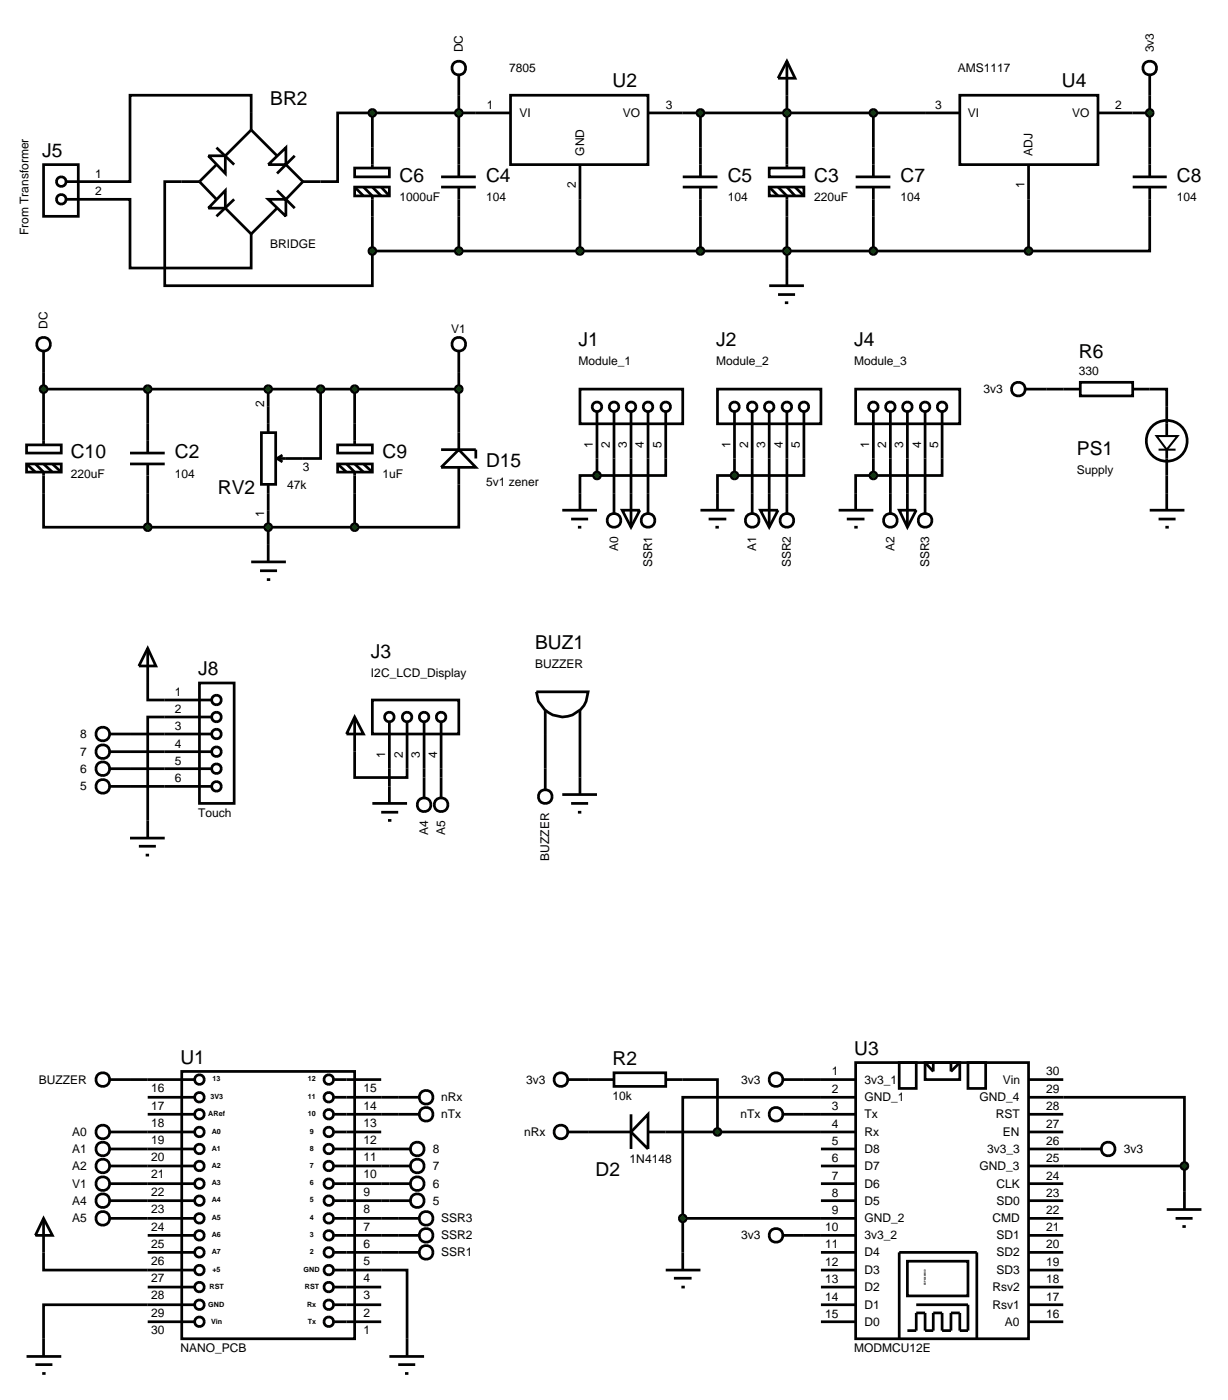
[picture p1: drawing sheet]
<svg xmlns="http://www.w3.org/2000/svg" width="180mm" height="206mm" viewBox="0 0 180 206" stroke-linecap="round" stroke-linejoin="round" font-family="sans-serif">
<g fill="none" stroke="#000" stroke-width=".4">
<path d="M36.9 16.6v-2.6h-17.8v12.7h-2.5M54.7 16.6h-5.1v10.1h-2.5M54.7 16.6h15.2M54.7 16.6v5.1M67.4 14v7.7M100.3 16.6h35.6M102.9 16.6v5.1M115.6 14v7.7M128.3 16.6v5.1M166.4 16.6h2.5M168.9 14v7.7M16.6 29.3h2.5v10.1h17.8v-2.5"/>
<path d="M26.7 26.7h-2.5v15.3h30.5v-5.1M54.7 31.8v5.1M54.7 36.9h96.4M67.4 31.8v5.1M85.2 29.3v7.6M102.9 31.8v5.1M115.6 31.8v7.6M128.3 31.8v5.1M151.1 29.3v7.6M168.9 31.8v5.1h-17.8M6.4 57.2h61M6.4 54.7v7.6"/>
<path d="M21.7 57.2v5.1M39.4 57.2v2.6M47.1 57.2v10.2h-2.6M52.1 57.2v5.1M67.4 54.7v8.9M153.7 57.2h2.5M168.9 57.2h2.5v2.6M6.4 72.5v5h15.3M21.7 77.5h30.4M21.7 72.5v5M39.4 75v5.1M52.1 72.5v5"/>
<path d="M67.4 71.2v6.3h-15.3M87.7 69.9h-2.5v2.6M87.7 67.4v2.5M90.2 67.4v5.1M92.7 67.4v5.1M95.2 67.4v5.1M97.8 67.4v2.5h-10.1M107.9 69.9h-2.5v2.6M107.9 67.4v2.5M110.5 67.4v5.1M113 67.4v5.1M115.6 67.4v5.1"/>
<path d="M118.1 67.4v2.5h-10.2M128.3 69.9h-2.6v2.6M128.3 67.4v2.5M130.8 67.4v5.1M133.3 67.4v5.1M135.9 67.4v5.1M138.4 67.4v2.5h-10.1M171.4 69.9v2.6M19.1 107.9h5.1M19.1 110.5h5.1M19.1 113h5.1M19.1 115.6h5.1"/>
<path d="M21.7 100.4v2.5h2.5M24.2 105.4h-2.5v15.2M52.1 110.5v3.8h7.7v-1.3M57.2 113v2.6M62.3 113v1.3M64.8 113v1.3M78.8 101.7h7.6a3.8 3.8 0 0 1-3.8 3.7 3.8 3.8 0 0 1-3.8-3.7zM80.1 104.4v11.7M82.6 116.8h5.1M83.9 118.1h2.5M84.9 119.4h.5M85.2 104.4v12.4"/>
<path d="M16.1 158.7h12.4M26.7 157.5h25.4v39.3h-25.4zM49.1 158.7h6.9M86.4 158.7h1.3M100.3 158.7h5.1v7.7M115 158.7h10.7M125.7 156.2h25.4v40.6h-25.4zM132.1 156.2h2.5v3.8h-2.5zM135.9 156.2h5.1v2.5h-5.1zM135.9 156.2l1.2 1.3v-1.3M139.7 156.2v1.3l1.3-1.3M142.2 156.2h2.6v3.8h-2.6z"/>
<path d="M151.1 158.7h5.1M6.4 179.1v7.6h22.1M6.4 179.1l1.3 2.5h-2.5zM19.1 168.9h9.4M19.1 179.1h9.4M19.1 166.4h9.4M19.1 171.4h9.4M19.1 174h9.4M19.1 176.5h9.4M21.7 163.8h6.8M21.7 161.3h6.8M49.1 168.9h8.1"/>
<path d="M49.1 179.1h9.4M49.1 163.8h9.4M49.1 161.3h9.4M49.1 166.4h6.9M49.1 171.4h8.1M49.1 174h8.1M49.1 176.5h8.1M86.4 166.4h3.8M97.8 166.4h27.9M100.3 179.1h25.4M100.3 179.1v7.6M118.1 163.8h7.6"/>
<path d="M120.6 168.9h5.1M120.6 171.4h5.1M120.6 174h5.1M120.6 176.5h5.1M125.7 161.3h-25.4v17.8M151.1 161.3h22.9v10.1M151.1 168.9h10.7M151.1 179.1h5.1M151.1 163.8h5.1M151.1 166.4h5.1M151.1 171.4h22.9M151.1 174h5.1"/>
<path d="M151.1 176.5h5.1M171.4 177.8h5.1M172.7 179.1h2.5M174 171.4v6.4M3.9 199.4h5.1M21.7 181.6h6.8M21.7 184.1h6.8M21.7 194.3h6.8M21.7 189.2h6.8M28.5 191.8h-22.1v7.6M49.1 186.7h10.7v12.7M49.1 181.6h9.4"/>
<path d="M49.1 184.1h9.4M49.1 194.3h6.9M49.1 191.8h6.9M49.1 189.2h6.9M57.2 199.4h5.1M97.8 186.7h5.1M99 187.9h2.6M100.1 189.2h.5M115 181.6h10.7M120.6 184.1h5.1M120.6 194.3h5.1M120.6 191.8h5.1"/>
<path d="M120.6 189.2h5.1M120.6 186.7h5.1M132.1 196.8v-12.7h11.4v12.7M133.3 185.4h8.9v5.1h-8.9zM134.6 191.8h7.6v3.8h-1.2v-2.6h-1.3v2.6h-1.3v-2.6h-1.3v2.6h-1.2v-2.6h-1.3v2.6h-1.3M151.1 181.6h5.1M151.1 184.1h5.1M151.1 194.3h5.1M151.1 191.8h5.1M151.1 189.2h5.1M151.1 186.7h5.1M173.7 180.3h.5"/>
<path d="M5.2 200.6h2.5M6.2 201.9h.5M58.5 200.6h2.5M59.5 201.9h.5"/>
<circle cx="80.1" cy="117.1" r="1.01"/>
<circle cx="15.1" cy="158.7" r="1.01"/>
<circle cx="29.3" cy="158.7" r=".7"/>
<circle cx="48.3" cy="158.7" r=".7"/>
<circle cx="114" cy="158.7" r="1.01"/>
<circle cx="29.3" cy="166.4" r=".7"/>
<circle cx="29.3" cy="179.1" r=".7"/>
<circle cx="29.3" cy="171.4" r=".7"/>
<circle cx="29.3" cy="163.8" r=".7"/>
<circle cx="29.3" cy="176.5" r=".7"/>
<circle cx="29.3" cy="168.9" r=".7"/>
<circle cx="29.3" cy="174" r=".7"/>
<circle cx="29.3" cy="161.3" r=".7"/>
<circle cx="48.3" cy="166.4" r=".7"/>
<circle cx="48.3" cy="179.1" r=".7"/>
<circle cx="48.3" cy="163.8" r=".7"/>
<circle cx="48.3" cy="176.5" r=".7"/>
<circle cx="48.3" cy="171.4" r=".7"/>
<circle cx="48.3" cy="168.9" r=".7"/>
<circle cx="48.3" cy="174" r=".7"/>
<circle cx="48.3" cy="161.3" r=".7"/>
<circle cx="162.8" cy="168.9" r="1.01"/>
<circle cx="29.3" cy="184.1" r=".7"/>
<circle cx="29.3" cy="191.8" r=".7"/>
<circle cx="29.3" cy="189.2" r=".7"/>
<circle cx="29.3" cy="194.3" r=".7"/>
<circle cx="29.3" cy="181.6" r=".7"/>
<circle cx="29.3" cy="186.7" r=".7"/>
<circle cx="48.3" cy="184.1" r=".7"/>
<circle cx="48.3" cy="191.8" r=".7"/>
<circle cx="48.3" cy="189.2" r=".7"/>
<circle cx="48.3" cy="194.3" r=".7"/>
<circle cx="48.3" cy="181.6" r=".7"/>
<circle cx="48.3" cy="186.7" r=".7"/>
<circle cx="114" cy="181.6" r="1.01"/>
</g>
<path d="M100 178.7l.3-.1-.5 .5zM100.3 178.6l.3 .1 .2 .4zM100.8 179.1l-.2 .4-.3 .1zM99.8 179.1l.5 .5-.3-.1z" fill="#004000" stroke="#000" stroke-width=".4"/>
<path d="M100.3 178.6l.5 .5-.5 .5-.5-.5z" fill="#004000"/>
<g fill="none" stroke="#000" stroke-width=".4">
<path d="M135.9 16.6h5.1M141 14h20.3v10.2h-20.3zM161.3 16.6h5.1M168.9 11v3M125.7 27.5h5.1M125.7 26h5.1M128.3 21.7v4.3M128.3 27.5v4.3M151.1 24.2v5.1M166.4 27.5h5M166.4 26h5M168.9 21.7v4.3"/>
<path d="M168.9 27.5v4.3M83.4 158.7h3M87.7 158.7h2.5M90.2 157.7h7.6v2h-7.6zM97.8 158.7h2.5M58.5 163.8h3M58.5 161.3h3M83.4 166.4h3M90.2 166.4h2.5M92.7 163.8v5.1M95.2 163.8v5.1l-2.5-2.5zM95.2 166.4h2.6"/>
<path d="M115 163.8h3.1"/>
<circle cx="168.9" cy="10" r="1.01"/>
<circle cx="82.4" cy="158.7" r="1.01"/>
<circle cx="62.6" cy="161.3" r="1.01"/>
<circle cx="62.6" cy="163.8" r="1.01"/>
<circle cx="82.4" cy="166.4" r="1.01"/>
<circle cx="114" cy="163.8" r="1.01"/>
</g>
<path d="M105 166.1l.4-.2-.5 .5zM105.4 165.9l.3 .1 .2 .4zM105.9 166.4l-.2 .4-.3 .1zM104.9 166.4l.5 .5-.3-.1z" fill="#004000" stroke="#000" stroke-width=".4"/>
<path d="M104.9 166.4l.5-.5 .5 .5-.5 .5z" fill="#004000"/>
<g fill="none" stroke="#000" stroke-width=".4">
<path d="M16.1 166.4h3"/>
<circle cx="15.1" cy="166.4" r="1.01"/>
</g>
<path d="M173.7 171l.3-.1-.5 .5zM174 170.9l.3 .1 .2 .4zM174.5 171.4l-.2 .4-.3 .1zM173.5 171.4l.5 .5-.4-.2z" fill="#004000" stroke="#000" stroke-width=".4"/>
<path d="M174 170.9l.5 .5-.5 .5-.5-.5z" fill="#004000"/>
<g fill="none" stroke="#000" stroke-width=".4">
<path d="M69.9 16.6h5.1M75 14h20.2v10.2h-20.2zM95.2 16.6h5.1M115.6 9l1.2 2.5h-2.5zM115.6 9v5M6.4 24.2h5.1v7.6h-5.1zM9.7 26.7h6.9M9.7 29.3h6.9M64.8 27.5h5.1M64.8 26h5.1M67.4 21.7v4.3M67.4 27.5v4.3"/>
<path d="M85.2 24.2v5.1M113 24.7h5.1v1.3h-5.1zM113 27.5h5.1v1.3h-5.1zM113 27.5l1.3 1.3M114.3 27.5l1.3 1.3v3M115.6 21.7v3M115.6 39.4v2.6M115.6 27.5l1.2 1.3M116.8 27.5l1.3 1.3M113 42h5.1M114.3 43.3h2.5M115.3 44.5h.5"/>
<path d="M156.2 57.2h2.5M158.7 56.2h7.7v2h-7.7zM166.4 57.2h2.5M171.4 59.8v4.3M171.4 66.1v3.8M58.5 184.1h3"/>
<circle cx="9" cy="29.3" r=".7"/>
<circle cx="9" cy="26.7" r=".7"/>
<circle cx="171.4" cy="64.8" r="3"/>
<circle cx="62.6" cy="184.1" r="1.01"/>
</g>
<path d="M169.9 64.1h3.1l-1.6 2zM170.2 66.1h2.5" fill="none" stroke="#000" stroke-width=".3"/>
<g fill="#004000" stroke="#000" stroke-width=".4">
<path d="M67.1 16.2l.3-.1-.5 .5zM67.4 16.1l.3 .1 .2 .4zM67.4 17.1l.5-.5-.2 .4zM66.9 16.6l.5 .5-.3-.1z"/>
<path d="M67 36.6l.4-.2-.5 .5zM67.4 36.4l.3 .1 .2 .4zM67.9 36.9l-.2 .4-.3 .1zM66.9 36.9l.5 .5-.4-.2z"/>
</g>
<g fill="#004000">
<path d="M66.9 16.6l.5-.5 .5 .5-.5 .5z"/>
<path d="M66.9 36.9l.5-.5 .5 .5-.5 .5z"/>
</g>
<path d="M100.3 27.5h5.1M100.3 26h5.1M102.9 21.7v4.3M102.9 27.5v4.3" fill="none" stroke="#000" stroke-width=".4"/>
<g fill="#004000" stroke="#000" stroke-width=".4">
<path d="M102.6 16.2l.3-.1-.5 .5zM102.9 16.1l.3 .1 .2 .4zM103.4 16.6l-.2 .4-.3 .1zM102.4 16.6l.5 .5-.3-.1z"/>
<path d="M102.6 36.5l.3-.1-.5 .5zM102.9 36.4l.4 .2 .1 .3zM103.4 36.9l-.1 .3-.4 .2zM102.4 36.9l.5 .5-.4-.2z"/>
</g>
<g fill="#004000">
<path d="M102.4 16.6l.5-.5 .5 .5-.5 .5z"/>
<path d="M102.4 36.9l.5-.5 .5 .5-.5 .5z"/>
</g>
<g fill="none" stroke="#000" stroke-width=".4">
<path d="M36.9 19.1l-3.8 3.8M36.9 19.1l3.8 3.8M36.9 16.6v2.5M26.7 26.7h2.6M29.3 26.7l2.5 2.6M30.6 22.9h2.5v2.6zM31.8 21.7l2.6 2.5M31.8 24.2l-2.5 2.5M33.1 28v2.6h-2.5zM33.1 30.6l3.8 3.8M34.4 29.3l-2.6 2.5M36.9 34.4v2.5"/>
<path d="M39.4 29.3h2.6v2.5zM39.4 24.2l2.6-2.5v2.5zM40.7 28l2.6 2.6M40.7 30.6l-3.8 3.8M42 24.2l2.5 2.5M43.3 22.9l-2.6 2.6M44.5 26.7l-2.5 2.6M44.5 26.7h2.6M52.1 24.7h5.1v1.3h-5.1zM52.1 27.5h5.1v1.3h-5.1zM52.1 27.5l1.3 1.3M53.4 27.5l1.3 1.3v3"/>
<path d="M54.7 21.7v3M54.7 27.5l1.3 1.3M56 27.5l1.2 1.3"/>
</g>
<g fill="#004000" stroke="#000" stroke-width=".4">
<path d="M54.4 16.2l.3-.1-.5 .5zM54.7 16.1l.3 .1 .2 .4zM54.7 17.1l.5-.5-.2 .4zM54.2 16.6l.5 .5-.3-.1z"/>
<path d="M54.3 36.6l.4-.2-.5 .5zM54.7 36.4l.3 .1 .2 .4zM55.2 36.9l-.2 .4-.3 .1zM54.2 36.9l.5 .5-.4-.2z"/>
</g>
<g fill="#004000">
<path d="M54.2 16.6l.5-.5 .5 .5-.5 .5z"/>
<path d="M54.2 36.9l.5-.5 .5 .5-.5 .5z"/>
</g>
<g fill="none" stroke="#000" stroke-width=".4">
<path d="M39.4 59.8v3.8M38.4 63.6h2.1v7.6h-2.1zM39.4 71.2v3.8M40.7 67.4l.8 .5M40.7 67.4h3.8M41.5 66.9l-.8 .5M49.6 65.4h5.1v1.2h-5.1zM49.6 68.2h5.1v1.2h-5.1zM49.6 68.2l1.3 1.2M50.9 68.2l1.2 1.2v3.1M52.1 62.3v3.1M52.1 68.2l1.3 1.2"/>
<path d="M53.4 68.2l1.3 1.2M64.8 68.7l2.6-2.6 2.5 2.6zM64.8 66.1h5.1v1.3M67.4 63.6v2.5M67.4 68.7v2.5"/>
</g>
<path d="M51.7 77.2l.4-.2-.5 .5zM52.1 77l.4 .2 .1 .3zM52.1 78l.5-.5-.1 .3zM51.6 77.5l.5 .5-.4-.2z" fill="#004000" stroke="#000" stroke-width=".4"/>
<path d="M52.1 77l.5 .5-.5 .5-.5-.5z" fill="#004000"/>
<g fill="none" stroke="#000" stroke-width=".4">
<path d="M67.4 51.6v3.1M36.9 82.6h5.1M38.2 83.9h2.5M39.2 85.2h.5M39.4 80.1v2.5"/>
<circle cx="67.4" cy="50.6" r="1.01"/>
</g>
<g fill="#004000" stroke="#000" stroke-width=".4">
<path d="M67.1 56.8l.3-.1-.5 .5zM67.4 56.7l.3 .1 .2 .4zM67.4 57.7l.5-.5-.2 .4zM66.9 57.2l.5 .5-.4-.2z"/>
<path d="M39 77.2l.4-.2-.5 .5zM39.4 77l.4 .2 .1 .3zM39.4 78l.5-.5-.1 .3zM38.9 77.5l.5 .5-.4-.2z"/>
<path d="M51.8 56.8l.3-.1-.5 .5zM52.1 56.7l.4 .2 .1 .3zM52.1 57.7l.5-.5-.1 .3zM51.6 57.2l.5 .5-.4-.2z"/>
</g>
<g fill="#004000">
<path d="M67.4 56.7l.5 .5-.5 .5-.5-.5z"/>
<path d="M38.9 77.5l.5-.5 .5 .5-.5 .5z"/>
<path d="M52.1 56.7l.5 .5-.5 .5-.5-.5z"/>
</g>
<g fill="none" stroke="#000" stroke-width=".4">
<path d="M3.9 65.4h5.1v1.2h-5.1zM3.9 68.2h5.1v1.2h-5.1zM3.9 68.2l1.3 1.2M5.2 68.2l1.2 1.2v3.1M6.4 62.3v3.1M6.4 68.2l1.3 1.2M7.7 68.2l1.3 1.2M19.1 68.2h5.1M19.1 66.6h5.1M21.7 62.3v4.3M21.7 68.2v4.3M16.1 168.9h3"/>
<path d="M16.1 171.4h3M16.1 174h3"/>
<circle cx="15.1" cy="174" r="1.01"/>
<circle cx="15.1" cy="171.4" r="1.01"/>
<circle cx="15.1" cy="168.9" r="1.01"/>
</g>
<g fill="#004000" stroke="#000" stroke-width=".4">
<path d="M21.3 77.2l.4-.2-.5 .5zM21.7 77l.4 .2 .1 .3zM21.7 78l.5-.5-.1 .3zM21.2 77.5l.5 .5-.3-.1z"/>
<path d="M46.7 56.9l.4-.2-.5 .5zM47.1 56.7l.4 .2 .1 .3zM47.1 57.7l.5-.5-.1 .3zM46.6 57.2l.5 .5-.3-.1z"/>
<path d="M21.3 56.9l.4-.2-.5 .5zM21.7 56.7l.4 .2 .1 .3zM21.7 57.7l.5-.5-.1 .3zM21.2 57.2l.5 .5-.3-.1z"/>
<path d="M39.1 56.8l.3-.1-.5 .5zM39.4 56.7l.4 .2 .1 .3zM39.4 57.7l.5-.5-.1 .3zM38.9 57.2l.5 .5-.4-.2z"/>
</g>
<g fill="#004000">
<path d="M21.2 77.5l.5-.5 .5 .5-.5 .5z"/>
<path d="M47.1 56.7l.5 .5-.5 .5-.5-.5z"/>
<path d="M21.7 56.7l.5 .5-.5 .5-.5-.5z"/>
<path d="M39.4 56.7l.5 .5-.5 .5-.5-.5z"/>
</g>
<g fill="none" stroke="#000" stroke-width=".4">
<path d="M67.4 11v3M6.4 51.6v3.1"/>
<circle cx="67.4" cy="10" r="1.01"/>
<circle cx="6.4" cy="50.6" r="1.01"/>
</g>
<g fill="#004000" stroke="#000" stroke-width=".4">
<path d="M6 56.9l.4-.2-.5 .5zM6.4 56.7l.4 .2 .1 .3zM6.4 57.7l.5-.5-.1 .3zM5.9 57.2l.5 .5-.3-.1z"/>
<path d="M84.8 36.6l.4-.2-.5 .5zM85.2 36.4l.4 .2 .1 .3zM85.7 36.9l-.1 .3-.4 .2zM84.7 36.9l.5 .5-.4-.2z"/>
<path d="M115.3 16.2l.3-.1-.5 .5zM115.6 16.1l.3 .1 .2 .4zM116.1 16.6l-.2 .4-.3 .1zM115.1 16.6l.5 .5-.3-.1z"/>
<path d="M128 16.2l.3-.1-.5 .5zM128.3 16.1l.3 .1 .2 .4zM128.8 16.6l-.2 .4-.3 .1zM127.8 16.6l.5 .5-.3-.1z"/>
<path d="M115.2 36.6l.4-.2-.5 .5zM115.6 36.4l.4 .2 .1 .3zM116.1 36.9l-.1 .3-.4 .2zM115.1 36.9l.5 .5-.4-.2z"/>
<path d="M127.9 36.6l.4-.2-.5 .5zM128.3 36.4l.3 .1 .2 .4zM128.8 36.9l-.1 .3-.4 .2zM127.8 36.9l.5 .5-.4-.2z"/>
<path d="M150.8 36.5l.3-.1-.5 .5zM151.1 36.4l.3 .1 .2 .4zM151.6 36.9l-.1 .3-.4 .2zM150.6 36.9l.5 .5-.4-.2z"/>
<path d="M168.5 16.3l.4-.2-.5 .5zM168.9 16.1l.3 .1 .2 .4zM169.4 16.6l-.2 .4-.3 .1zM168.4 16.6l.5 .5-.3-.1z"/>
</g>
<g fill="#004000">
<path d="M6.4 56.7l.5 .5-.5 .5-.5-.5z"/>
<path d="M84.7 36.9l.5-.5 .5 .5-.5 .5z"/>
<path d="M115.1 16.6l.5-.5 .5 .5-.5 .5z"/>
<path d="M127.8 16.6l.5-.5 .5 .5-.5 .5z"/>
<path d="M115.1 36.9l.5-.5 .5 .5-.5 .5z"/>
<path d="M127.8 36.9l.5-.5 .5 .5-.5 .5z"/>
<path d="M150.6 36.9l.5-.5 .5 .5-.5 .5z"/>
<path d="M168.4 16.6l.5-.5 .5 .5-.5 .5z"/>
</g>
<g fill="none" stroke="#000" stroke-width=".4">
<path d="M85.2 57.2h15.1v5.1h-15.1zM82.6 75h5.1M83.9 76.3h2.5M84.9 77.5h.5M85.2 72.5v2.5M87.7 60.5v6.9M90.2 60.5v6.9M92.7 60.5v6.9M95.2 60.5v6.9M97.8 60.5v6.9M58.5 179.1h3M58.5 181.6h3"/>
<circle cx="87.7" cy="59.8" r=".7"/>
<circle cx="90.2" cy="59.8" r=".7"/>
<circle cx="92.7" cy="59.8" r=".7"/>
<circle cx="95.2" cy="59.8" r=".7"/>
<circle cx="97.8" cy="59.8" r=".7"/>
<circle cx="62.6" cy="179.1" r="1.01"/>
<circle cx="62.6" cy="181.6" r="1.01"/>
</g>
<path d="M87.4 69.5l.3-.1-.5 .5zM87.7 69.4l.4 .2 .1 .3zM87.7 70.4l.5-.5-.2 .4zM87.2 69.9l.5 .5-.4-.2z" fill="#004000" stroke="#000" stroke-width=".4"/>
<path d="M87.7 69.4l.5 .5-.5 .5-.5-.5z" fill="#004000"/>
<g fill="none" stroke="#000" stroke-width=".4">
<path d="M105.4 57.2h15.2v5.1h-15.2zM90.2 72.5v3M91.4 75h2.6l-1.3 2.5zM92.7 72.5v5M95.2 72.5v3M102.9 75h5M104.1 76.3h2.6M105.1 77.5h.5M105.4 72.5v2.5M107.9 60.5v6.9M110.5 60.5v6.9M113 60.5v6.9"/>
<path d="M115.6 60.5v6.9M118.1 60.5v6.9"/>
<circle cx="107.9" cy="59.8" r=".7"/>
<circle cx="110.5" cy="59.8" r=".7"/>
<circle cx="113" cy="59.8" r=".7"/>
<circle cx="115.6" cy="59.8" r=".7"/>
<circle cx="118.1" cy="59.8" r=".7"/>
<circle cx="90.2" cy="76.5" r="1.01"/>
<circle cx="95.2" cy="76.5" r="1.01"/>
</g>
<path d="M107.6 69.5l.3-.1-.5 .5zM107.9 69.4l.4 .2 .1 .3zM107.9 70.4l.5-.5-.2 .4zM107.4 69.9l.5 .5-.3-.1z" fill="#004000" stroke="#000" stroke-width=".4"/>
<path d="M107.9 69.4l.5 .5-.5 .5-.5-.5z" fill="#004000"/>
<g fill="none" stroke="#000" stroke-width=".4">
<path d="M125.7 57.2h15.3v5.1h-15.3zM110.5 72.5v3M111.7 75h2.6l-1.3 2.5zM113 72.5v5M115.6 72.5v3M123.2 75h5.1M124.4 76.3h2.6M125.5 77.5h.5M125.7 72.5v2.5M128.3 60.5v6.9M130.8 60.5v6.9M133.3 60.5v6.9"/>
<path d="M135.9 60.5v6.9M138.4 60.5v6.9"/>
<circle cx="128.3" cy="59.8" r=".7"/>
<circle cx="130.8" cy="59.8" r=".7"/>
<circle cx="133.3" cy="59.8" r=".7"/>
<circle cx="135.9" cy="59.8" r=".7"/>
<circle cx="138.4" cy="59.8" r=".7"/>
<circle cx="110.5" cy="76.5" r="1.01"/>
<circle cx="115.6" cy="76.5" r="1.01"/>
</g>
<path d="M128 69.5l.3-.1-.5 .5zM128.3 69.4l.4 .2 .1 .3zM128.8 69.9l-.1 .3-.4 .2zM127.8 69.9l.5 .5-.3-.1z" fill="#004000" stroke="#000" stroke-width=".4"/>
<path d="M128.3 69.4l.5 .5-.5 .5-.5-.5z" fill="#004000"/>
<g fill="none" stroke="#000" stroke-width=".4">
<path d="M150.6 57.2h3.1M130.8 72.5v3M132.1 75h2.5l-1.3 2.5zM133.3 72.5v5M135.9 72.5v3M168.9 75h5.1M170.2 76.3h2.5M171.2 77.5h.5M171.4 72.5v2.5M21.7 95.3l1.2 2.6h-2.5zM21.7 95.3v5.1M16.1 107.9h3"/>
<path d="M16.1 110.5h3M16.1 113h3M16.1 115.6h3M24.2 102.9h6.9M24.2 105.4h6.9M24.2 107.9h6.9M24.2 110.5h6.9M24.2 113h6.9M24.2 115.6h6.9M29.3 100.4h5.1v17.7h-5.1zM52.1 105.4l1.3 2.5h-2.5zM52.1 105.4v5.1"/>
<path d="M54.7 102.9h12.7v5h-12.7zM54.7 118.1h5.1M56 119.4h2.5M57.2 106.2v6.8M57.2 115.6v2.5M59.8 106.2v6.8M62.3 106.2v6.8M62.3 114.3v3M64.8 106.2v6.8M64.8 114.3v3M19.1 123.2h5.1M20.4 124.4h2.5"/>
<path d="M21.4 125.7h.5M21.7 120.6v2.6M57 120.6h.5M16.1 176.5h3M16.1 179.1h3M57.2 176.5h3.1M57.2 174h3.1M57.2 171.4h3.1M57.2 168.9h3.1"/>
<circle cx="149.6" cy="57.2" r="1.01"/>
<circle cx="130.8" cy="76.5" r="1.01"/>
<circle cx="135.9" cy="76.5" r="1.01"/>
<circle cx="15.1" cy="113" r="1.01"/>
<circle cx="15.1" cy="115.6" r="1.01"/>
<circle cx="15.1" cy="107.9" r="1.01"/>
<circle cx="15.1" cy="110.5" r="1.01"/>
<circle cx="31.8" cy="107.9" r=".7"/>
<circle cx="31.8" cy="113" r=".7"/>
<circle cx="31.8" cy="115.6" r=".7"/>
<circle cx="31.8" cy="102.9" r=".7"/>
<circle cx="31.8" cy="105.4" r=".7"/>
<circle cx="31.8" cy="110.5" r=".7"/>
<circle cx="57.2" cy="105.4" r=".7"/>
<circle cx="59.8" cy="105.4" r=".7"/>
<circle cx="62.3" cy="118.3" r="1.01"/>
<circle cx="62.3" cy="105.4" r=".7"/>
<circle cx="64.8" cy="118.3" r="1.01"/>
<circle cx="64.8" cy="105.4" r=".7"/>
<circle cx="15.1" cy="179.1" r="1.01"/>
<circle cx="15.1" cy="176.5" r="1.01"/>
<circle cx="61.3" cy="168.9" r="1.01"/>
<circle cx="61.3" cy="174" r="1.01"/>
<circle cx="61.3" cy="171.4" r="1.01"/>
<circle cx="61.3" cy="176.5" r="1.01"/>
</g>
<g font-size="2.8">
<text x="39.7" y="15.5">BR2</text>
<text x="90" y="12.8">U2</text>
<text x="156" y="12.8">U4</text>
<text x="6.2" y="23.1">J5</text>
<text x="58.7" y="26.8">C6</text>
<text x="71.4" y="26.8">C4</text>
<text x="106.9" y="26.8">C5</text>
<text x="119.6" y="26.8">C3</text>
<text x="132.3" y="26.8">C7</text>
<text x="172.9" y="26.8">C8</text>
<text x="85" y="50.9">J1</text>
<text x="105.2" y="50.9">J2</text>
<text x="125.5" y="50.9">J4</text>
<text x="158.5" y="52.6">R6</text>
<text x="10.4" y="67.4">C10</text>
<text x="25.7" y="67.4">C2</text>
<text x="56.2" y="67.4">C9</text>
<text x="71.4" y="68.7">D15</text>
<text x="158.2" y="66.9">PS1</text>
<text x="32" y="72.6">RV2</text>
<text x="78.6" y="95.4">BUZ1</text>
<text x="29.1" y="99.3">J8</text>
<text x="54.5" y="96.7">J3</text>
<text x="125.5" y="155.1">U3</text>
<text x="26.5" y="156.4">U1</text>
<text x="90" y="156.6">R2</text>
<text x="87.5" y="172.9">D2</text>
</g>
<g font-size="1.8">
<text x="68" y="7.7" transform="rotate(-90 68 7.7)">DC</text>
<text x="74.8" y="10.6">7805</text>
<text x="140.7" y="10.6">AMS1117</text>
<text x="169.5" y="7.7" transform="rotate(-90 169.5 7.7)">3v3</text>
<text x="71.5" y="16">1</text>
<text x="76.3" y="17.2">VI</text>
<text x="91.5" y="17.2">VO</text>
<text x="97.8" y="16">3</text>
<text x="137.4" y="16">3</text>
<text x="142.2" y="17.2">VI</text>
<text x="157.5" y="17.2">VO</text>
<text x="163.8" y="16">2</text>
<text x="85.8" y="22.9" transform="rotate(-90 85.8 22.9)">GND</text>
<text x="151.7" y="22.9" transform="rotate(-90 151.7 22.9)">ADJ</text>
<text x="14" y="26.1">1</text>
<text x="14" y="28.7">2</text>
<text x="58.7" y="29.6">1000uF</text>
<text x="71.4" y="29.6">104</text>
<text x="84.6" y="27.7" transform="rotate(-90 84.6 27.7)">2</text>
<text x="106.9" y="29.6">104</text>
<text x="119.6" y="29.6">220uF</text>
<text x="132.3" y="29.6">104</text>
<text x="150.5" y="27.7" transform="rotate(-90 150.5 27.7)">1</text>
<text x="172.9" y="29.6">104</text>
<text x="4.2" y="34.6" transform="rotate(-90 4.2 34.6)">From Transformer</text>
<text x="39.7" y="36.4">BRIDGE</text>
<text x="7" y="48.3" transform="rotate(-90 7 48.3)">DC</text>
<text x="66.3" y="48.9">V1</text>
<text x="85" y="53.7">Module_1</text>
<text x="105.2" y="53.7">Module_2</text>
<text x="125.5" y="53.7">Module_3</text>
<text x="38.8" y="59.8" transform="rotate(-90 38.8 59.8)">2</text>
<text x="144.5" y="57.8">3v3</text>
<text x="158.5" y="55.2">330</text>
<text x="87.1" y="65.8" transform="rotate(-90 87.1 65.8)">1</text>
<text x="89.6" y="65.8" transform="rotate(-90 89.6 65.8)">2</text>
<text x="92.1" y="65.8" transform="rotate(-90 92.1 65.8)">3</text>
<text x="94.6" y="65.8" transform="rotate(-90 94.6 65.8)">4</text>
<text x="97.2" y="65.8" transform="rotate(-90 97.2 65.8)">5</text>
<text x="107.3" y="65.8" transform="rotate(-90 107.3 65.8)">1</text>
<text x="109.9" y="65.8" transform="rotate(-90 109.9 65.8)">2</text>
<text x="112.4" y="65.8" transform="rotate(-90 112.4 65.8)">3</text>
<text x="115" y="65.8" transform="rotate(-90 115 65.8)">4</text>
<text x="117.5" y="65.8" transform="rotate(-90 117.5 65.8)">5</text>
<text x="127.7" y="65.8" transform="rotate(-90 127.7 65.8)">1</text>
<text x="130.2" y="65.8" transform="rotate(-90 130.2 65.8)">2</text>
<text x="132.7" y="65.8" transform="rotate(-90 132.7 65.8)">3</text>
<text x="135.3" y="65.8" transform="rotate(-90 135.3 65.8)">4</text>
<text x="137.8" y="65.8" transform="rotate(-90 137.8 65.8)">5</text>
<text x="10.4" y="70.3">220uF</text>
<text x="25.7" y="70.3">104</text>
<text x="42.2" y="71.9">47k</text>
<text x="44.5" y="69.2">3</text>
<text x="56.2" y="70.3">1uF</text>
<text x="71.4" y="71.5">5v1 zener</text>
<text x="158.2" y="69.7">Supply</text>
<text x="38.8" y="76" transform="rotate(-90 38.8 76)">1</text>
<text x="90.8" y="81" transform="rotate(-90 90.8 81)">A0</text>
<text x="95.8" y="83.4" transform="rotate(-90 95.8 83.4)">SSR1</text>
<text x="111.1" y="81" transform="rotate(-90 111.1 81)">A1</text>
<text x="116.2" y="83.4" transform="rotate(-90 116.2 83.4)">SSR2</text>
<text x="131.4" y="81" transform="rotate(-90 131.4 81)">A2</text>
<text x="136.5" y="83.4" transform="rotate(-90 136.5 83.4)">SSR3</text>
<text x="54.5" y="99.5">I2C_LCD_Display</text>
<text x="78.6" y="98.2">BUZZER</text>
<text x="25.7" y="102.3">1</text>
<text x="25.7" y="104.8">2</text>
<text x="25.7" y="107.3">3</text>
<text x="11.8" y="108.5">8</text>
<text x="11.8" y="111.1">7</text>
<text x="11.8" y="113.6">6</text>
<text x="25.7" y="109.9">4</text>
<text x="25.7" y="112.4">5</text>
<text x="56.6" y="111.5" transform="rotate(-90 56.6 111.5)">1</text>
<text x="59.2" y="111.5" transform="rotate(-90 59.2 111.5)">2</text>
<text x="61.7" y="111.5" transform="rotate(-90 61.7 111.5)">3</text>
<text x="64.2" y="111.5" transform="rotate(-90 64.2 111.5)">4</text>
<text x="11.8" y="116.2">5</text>
<text x="25.7" y="115">6</text>
<text x="29.1" y="120.1">Touch</text>
<text x="62.9" y="122.8" transform="rotate(-90 62.9 122.8)">A4</text>
<text x="65.4" y="122.8" transform="rotate(-90 65.4 122.8)">A5</text>
<text x="80.7" y="126.5" transform="rotate(-90 80.7 126.5)">BUZZER</text>
<text x="5.7" y="159.3">BUZZER</text>
<text x="22.2" y="160.5">16</text>
<text x="53.4" y="160.5">15</text>
<text x="64.8" y="161.9">nRx</text>
<text x="77.3" y="159.3">3v3</text>
<text x="90" y="161.7">10k</text>
<text x="108.9" y="159.3">3v3</text>
<text x="122.2" y="158.1">1</text>
<text x="122.2" y="160.7">2</text>
<text x="127" y="159.3">3v3_1</text>
<text x="127" y="161.9">GND_1</text>
<text x="143.9" y="161.9">GND_4</text>
<text x="147.3" y="159.3">Vin</text>
<text x="153.7" y="158.1">30</text>
<text x="153.7" y="160.7">29</text>
<text x="10.6" y="167">A0</text>
<text x="22.2" y="165.6">18</text>
<text x="22.2" y="163.1">17</text>
<text x="53.4" y="165.6">13</text>
<text x="53.4" y="163.1">14</text>
<text x="64.8" y="164.4">nTx</text>
<text x="77" y="167">nRx</text>
<text x="108.8" y="164.4">nTx</text>
<text x="122.2" y="163.2">3</text>
<text x="122.2" y="165.8">4</text>
<text x="127" y="164.4">Tx</text>
<text x="127" y="167">Rx</text>
<text x="146.3" y="164.4">RST</text>
<text x="147.3" y="167">EN</text>
<text x="153.7" y="163.2">28</text>
<text x="153.7" y="165.8">27</text>
<text x="10.6" y="169.5">A1</text>
<text x="10.6" y="172">A2</text>
<text x="22.2" y="173.2">21</text>
<text x="22.2" y="170.7">20</text>
<text x="22.2" y="168.2">19</text>
<text x="53.4" y="173.2">10</text>
<text x="53.4" y="170.7">11</text>
<text x="53.4" y="168.2">12</text>
<text x="63.6" y="172">7</text>
<text x="63.6" y="169.5">8</text>
<text x="92.5" y="170.9">1N4148</text>
<text x="122.2" y="168.3">5</text>
<text x="122.2" y="170.8">6</text>
<text x="122.2" y="173.4">7</text>
<text x="127" y="169.5">D8</text>
<text x="127" y="172">D7</text>
<text x="143.9" y="172">GND_3</text>
<text x="145" y="169.5">3v3_3</text>
<text x="153.7" y="168.3">26</text>
<text x="153.7" y="170.8">25</text>
<text x="153.7" y="173.4">24</text>
<text x="165.1" y="169.5">3v3</text>
<text x="10.6" y="174.6">V1</text>
<text x="10.6" y="177.1">A4</text>
<text x="10.6" y="179.7">A5</text>
<text x="22.2" y="178.3">23</text>
<text x="22.2" y="175.8">22</text>
<text x="53.4" y="178.3">8</text>
<text x="53.4" y="175.8">9</text>
<text x="63.6" y="177.1">5</text>
<text x="63.6" y="174.6">6</text>
<text x="64.8" y="179.7">SSR3</text>
<text x="122.2" y="175.9">8</text>
<text x="122.2" y="178.5">9</text>
<text x="127" y="174.6">D6</text>
<text x="127" y="177.1">D5</text>
<text x="127" y="179.7">GND_2</text>
<text x="145.8" y="179.7">CMD</text>
<text x="146.4" y="174.6">CLK</text>
<text x="146.4" y="177.1">SD0</text>
<text x="153.7" y="175.9">23</text>
<text x="153.7" y="178.5">22</text>
<text x="22.2" y="180.9">24</text>
<text x="22.2" y="185.9">26</text>
<text x="22.2" y="183.4">25</text>
<text x="53.4" y="185.9">5</text>
<text x="53.4" y="183.4">6</text>
<text x="53.4" y="180.9">7</text>
<text x="64.8" y="184.7">SSR1</text>
<text x="64.8" y="182.2">SSR2</text>
<text x="108.9" y="182.2">3v3</text>
<text x="121.2" y="181">10</text>
<text x="121.2" y="183.5">11</text>
<text x="127" y="182.2">3v3_2</text>
<text x="127" y="184.7">D4</text>
<text x="146.4" y="182.2">SD1</text>
<text x="146.4" y="184.7">SD2</text>
<text x="153.7" y="181">21</text>
<text x="153.7" y="183.5">20</text>
<text x="22.2" y="191">28</text>
<text x="22.2" y="188.5">27</text>
<text x="53.4" y="191">3</text>
<text x="53.4" y="188.5">4</text>
<text x="121.2" y="186.1">12</text>
<text x="121.2" y="188.6">13</text>
<text x="121.2" y="191.2">14</text>
<text x="127" y="187.3">D3</text>
<text x="127" y="189.8">D2</text>
<text x="145.8" y="189.8">Rsv2</text>
<text x="146.4" y="187.3">SD3</text>
<text x="153.7" y="186.1">19</text>
<text x="153.7" y="188.6">18</text>
<text x="153.7" y="191.2">17</text>
<text x="22.2" y="196.1">30</text>
<text x="22.2" y="193.6">29</text>
<text x="53.4" y="196.1">1</text>
<text x="53.4" y="193.6">2</text>
<text x="121.2" y="193.7">15</text>
<text x="127" y="192.4">D1</text>
<text x="127" y="194.9">D0</text>
<text x="145.8" y="192.4">Rsv1</text>
<text x="147.6" y="194.9">A0</text>
<text x="153.7" y="193.7">16</text>
<text x="26.5" y="198.8">NANO_PCB</text>
<text x="125.5" y="198.8">MODMCU12E</text>
</g>
<g font-size="1.1">
<text x="30.9" y="161.6">3V3</text>
<text x="31.2" y="159">13</text>
<text x="45.2" y="161.6">11</text>
<text x="45.2" y="159">12</text>
<text x="30.6" y="164.1">ARef</text>
<text x="31.1" y="166.7">A0</text>
<text x="45.2" y="164.1">10</text>
<text x="45.5" y="166.7">9</text>
<text x="31.1" y="171.7">A2</text>
<text x="31.1" y="169.2">A1</text>
<text x="45.5" y="169.2">8</text>
<text x="45.5" y="171.7">7</text>
<text x="31.1" y="174.3">A3</text>
<text x="31.1" y="176.8">A4</text>
<text x="31.1" y="179.4">A5</text>
<text x="45.5" y="174.3">6</text>
<text x="45.5" y="176.8">5</text>
<text x="45.5" y="179.4">4</text>
<text x="31.1" y="181.9">A6</text>
<text x="31.1" y="184.4">A7</text>
<text x="45.5" y="181.9">3</text>
<text x="45.5" y="184.4">2</text>
<text x="30.8" y="189.5">RST</text>
<text x="31.2" y="187">+5</text>
<text x="44.6" y="187">GND</text>
<text x="44.8" y="189.5">RST</text>
<text x="30.6" y="192.1">GND</text>
<text x="31" y="194.6">Vin</text>
<text x="45.1" y="192.1">Rx</text>
<text x="45.2" y="194.6">Tx</text>
</g>
<text font-size=".4" x="136" y="188.9" transform="rotate(-90 136 188.9)">ESP8266MOD</text>
</svg>
